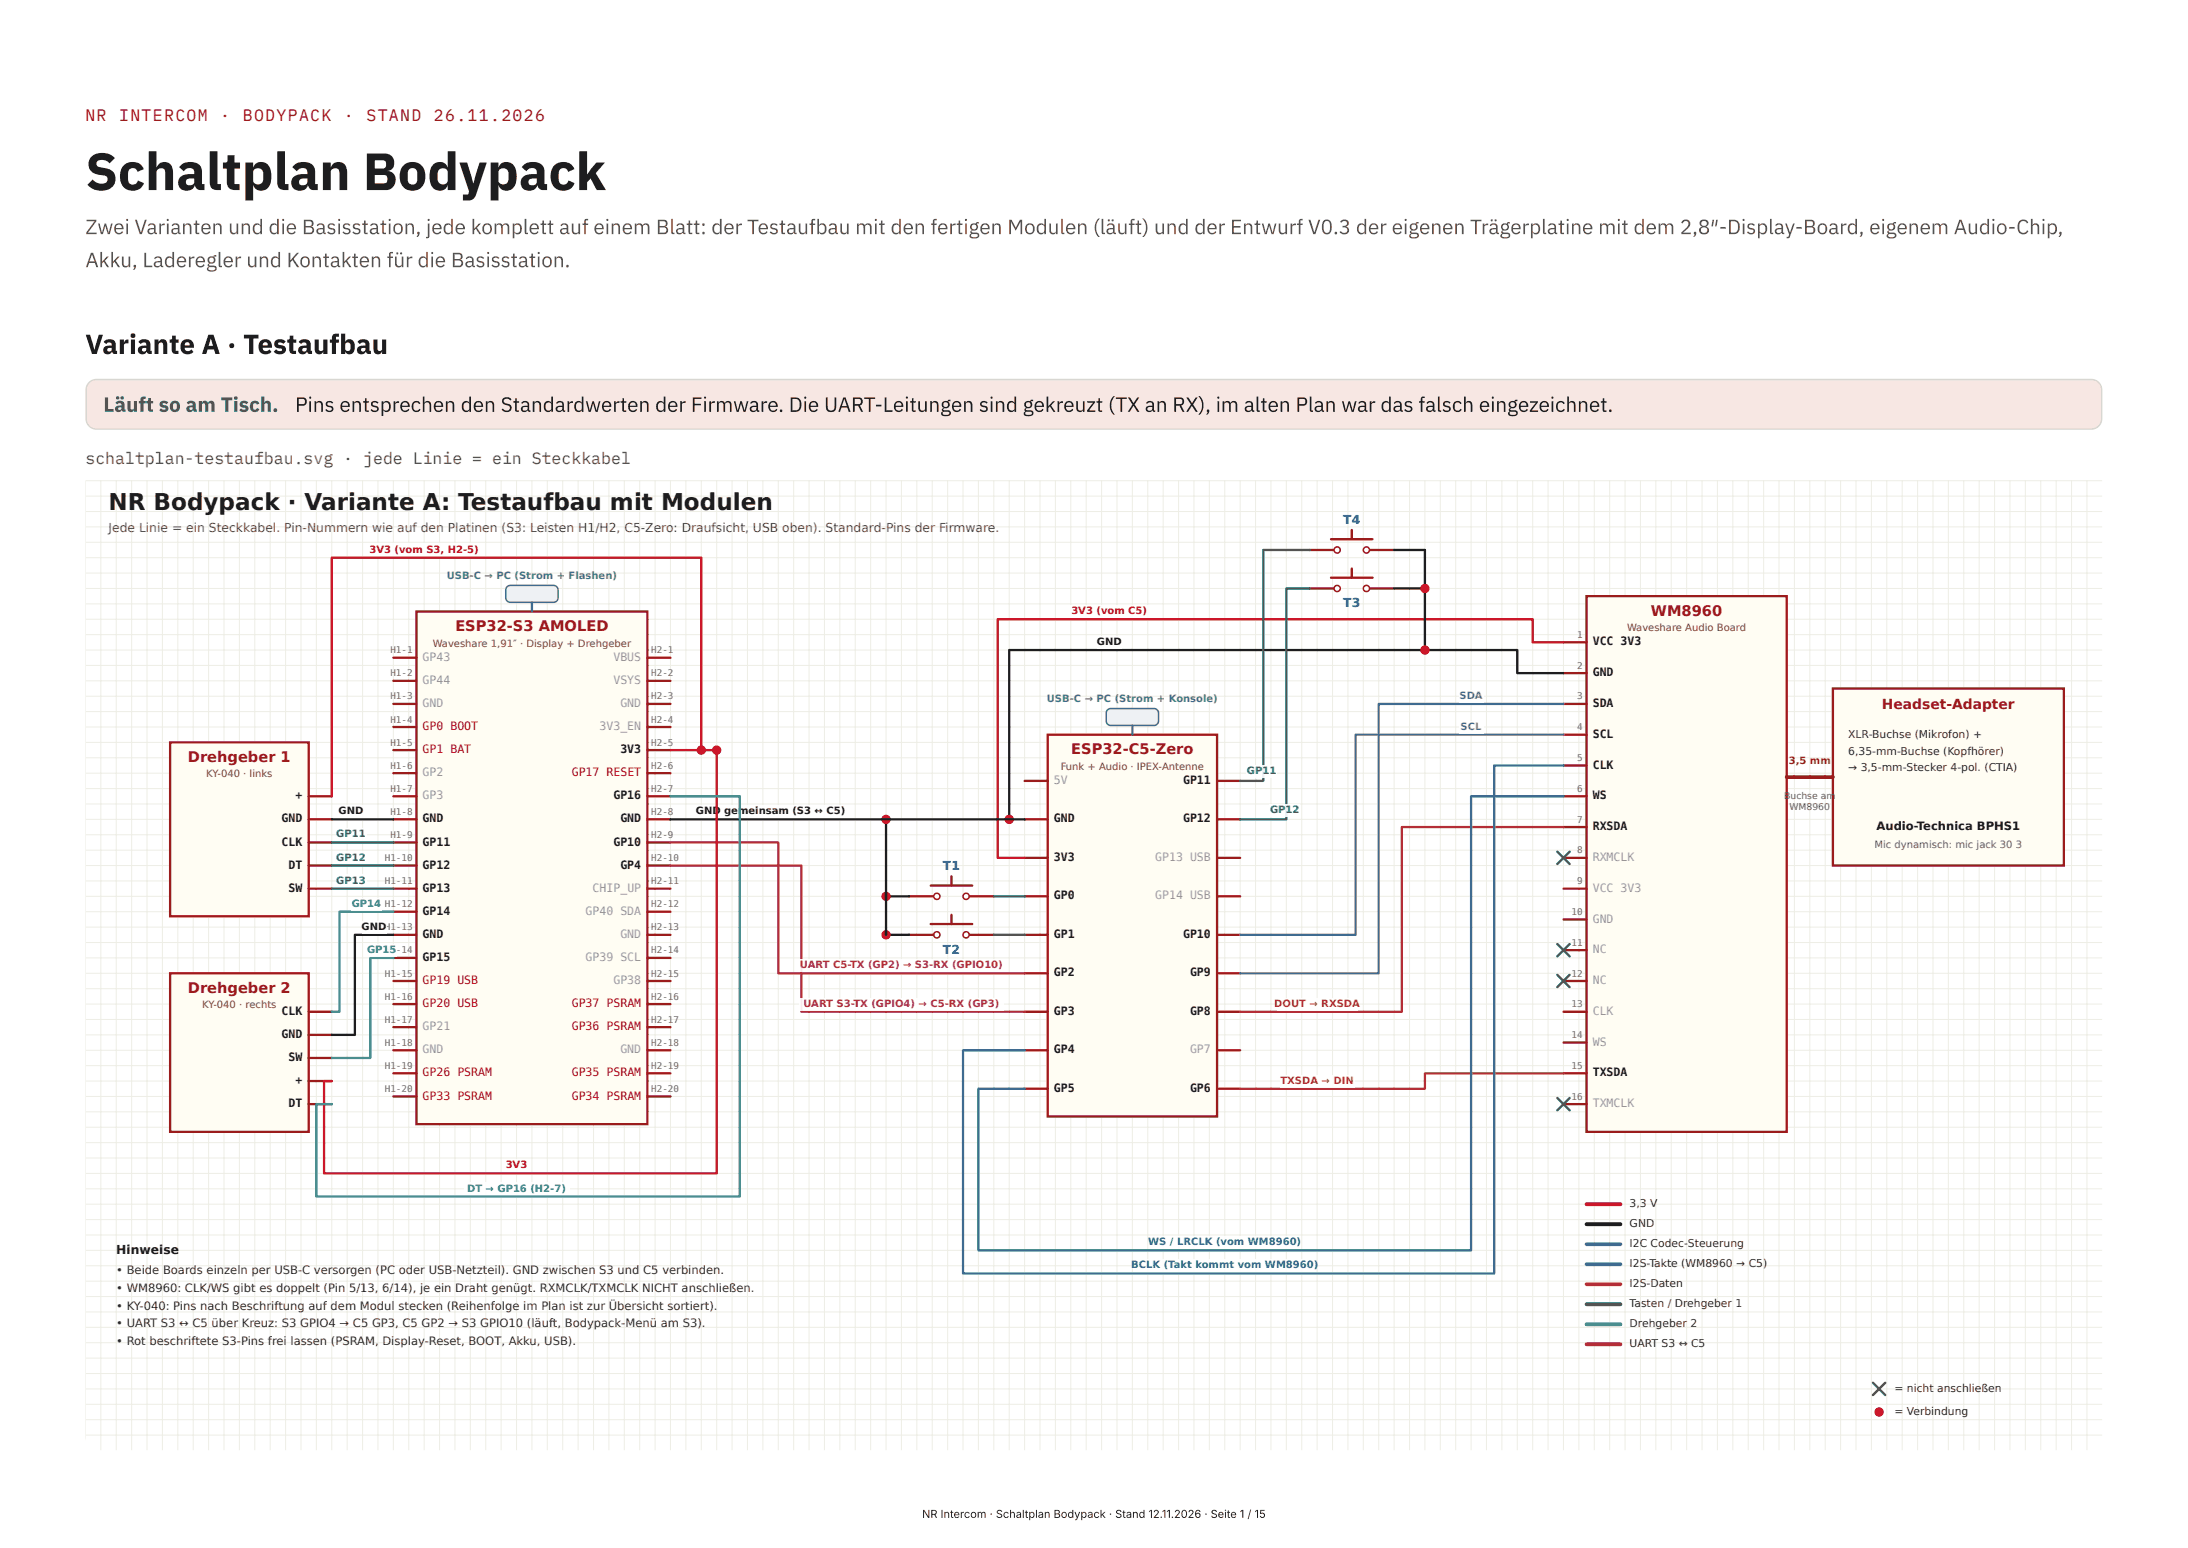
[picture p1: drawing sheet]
<svg xmlns="http://www.w3.org/2000/svg" width="420mm" height="297mm" viewBox="0 0 420 297" stroke-linecap="round" stroke-linejoin="round" font-family="sans-serif">
<path d="M17.1 73.5a1.98 1.98 0 0 1 1.4-.6h383.1a1.98 1.98 0 0 1 2 2v5.5a1.98 1.98 0 0 1-2 2h-383.1a1.98 1.98 0 0 1-2-2v-5.5a1.98 1.98 0 0 1 .6-1.4z" fill="#f7e7e3"/>
<path d="M17.1 73.5a1.98 1.98 0 0 1 1.4-.6h383.1a1.98 1.98 0 0 1 2 2v5.5a1.98 1.98 0 0 1-2 2h-383.1a1.98 1.98 0 0 1-2-2v-5.5a1.98 1.98 0 0 1 .6-1.4z" fill="none" stroke="#d9d6cc" stroke-width=".26"/>
<g fill="#fff">
<path d="M17.2 86l.8-.6 1-.2h382.1a2.65 2.65 0 0 1 2.7 2.6v188.2a2.65 2.65 0 0 1-2.7 2.6h-382.1a2.65 2.65 0 0 1-2.6-2.6v-188.2l.2-1z"/>
<path d="M16.4 92.3h387.4v186.3h-387.4z"/>
</g>
<g fill="none" stroke="#eeeee6" stroke-width=".19">
<path d="M16.4 95.3h387.4M16.4 98.3h387.4M19.4 92.3v186.3M22.3 92.3v186.3M25.3 92.3v186.3M28.2 92.3v186.3M31.2 92.3v186.3M34.1 92.3v186.3M37.1 92.3v186.3M40.1 92.3v186.3M43 92.3v186.3M46 92.3v186.3"/>
<path d="M48.9 92.3v186.3M51.9 92.3v186.3M54.8 92.3v186.3M57.8 92.3v186.3M60.8 92.3v186.3M63.7 92.3v186.3M66.7 92.3v186.3M69.6 92.3v186.3M72.6 92.3v186.3M75.5 92.3v186.3M78.5 92.3v186.3M81.5 92.3v186.3"/>
<path d="M84.4 92.3v186.3M87.4 92.3v186.3M90.3 92.3v186.3M93.3 92.3v186.3M96.2 92.3v186.3M99.2 92.3v186.3M102.2 92.3v186.3M105.1 92.3v186.3M108.1 92.3v186.3M111 92.3v186.3M114 92.3v186.3M116.9 92.3v186.3"/>
<path d="M119.9 92.3v186.3M122.9 92.3v186.3M125.8 92.3v186.3M128.8 92.3v186.3M131.7 92.3v186.3M134.7 92.3v186.3M137.6 92.3v186.3M140.6 92.3v186.3M143.6 92.3v186.3M146.5 92.3v186.3M149.5 92.3v186.3M152.4 92.3v186.3"/>
<path d="M155.4 92.3v186.3M158.3 92.3v186.3M161.3 92.3v186.3M164.2 92.3v186.3M167.2 92.3v186.3M170.2 92.3v186.3M173.1 92.3v186.3M176.1 92.3v186.3M179 92.3v186.3M182 92.3v186.3M184.9 92.3v186.3M187.9 92.3v186.3"/>
<path d="M190.9 92.3v186.3M193.8 92.3v186.3M196.8 92.3v186.3M199.7 92.3v186.3M202.7 92.3v186.3M205.6 92.3v186.3M208.6 92.3v186.3M211.6 92.3v186.3M214.5 92.3v186.3M217.5 92.3v186.3M220.4 92.3v186.3M223.4 92.3v186.3"/>
<path d="M226.3 92.3v186.3M229.3 92.3v186.3M232.3 92.3v186.3M235.2 92.3v186.3M238.2 92.3v186.3M241.1 92.3v186.3M244.1 92.3v186.3M247 92.3v186.3M250 92.3v186.3M253 92.3v186.3M255.9 92.3v186.3M258.9 92.3v186.3"/>
<path d="M261.8 92.3v186.3M264.8 92.3v186.3M267.7 92.3v186.3M270.7 92.3v186.3M273.7 92.3v186.3M276.6 92.3v186.3M279.6 92.3v186.3M282.5 92.3v186.3M285.5 92.3v186.3M288.4 92.3v186.3M291.4 92.3v186.3M294.3 92.3v186.3"/>
<path d="M297.3 92.3v186.3M300.3 92.3v186.3M303.2 92.3v186.3M306.2 92.3v186.3M309.1 92.3v186.3M312.1 92.3v186.3M315 92.3v186.3M318 92.3v186.3M321 92.3v186.3M323.9 92.3v186.3M326.9 92.3v186.3M329.8 92.3v186.3"/>
<path d="M332.8 92.3v186.3M335.7 92.3v186.3M338.7 92.3v186.3M341.7 92.3v186.3M344.6 92.3v186.3M347.6 92.3v186.3M350.5 92.3v186.3M353.5 92.3v186.3M356.4 92.3v186.3M359.4 92.3v186.3M362.4 92.3v186.3M365.3 92.3v186.3"/>
<path d="M368.3 92.3v186.3M371.2 92.3v186.3M374.2 92.3v186.3M377.1 92.3v186.3M380.1 92.3v186.3M383.1 92.3v186.3M386 92.3v186.3M389 92.3v186.3M391.9 92.3v186.3M394.9 92.3v186.3M397.8 92.3v186.3M400.8 92.3v186.3"/>
<path d="M403.8 92.3h-387.4v186.3M16.4 101.2h387.4M16.4 104.2h387.4M16.4 107.1h387.4M16.4 110.1h387.4M16.4 113h387.4M16.4 116h387.4M16.4 119h387.4M16.4 121.9h387.4M16.4 124.9h387.4M16.4 127.8h387.4M16.4 130.8h387.4"/>
<path d="M16.4 133.7h387.4M16.4 136.7h387.4M16.4 139.6h387.4M16.4 142.6h387.4M16.4 145.6h387.4M16.4 148.5h387.4M16.4 151.5h387.4M16.4 154.4h387.4M16.4 157.4h387.4M16.4 160.3h387.4M16.4 163.3h387.4M16.4 166.3h387.4"/>
<path d="M16.4 169.2h387.4M16.4 172.2h387.4M16.4 175.1h387.4M16.4 178.1h387.4M16.4 181h387.4M16.4 184h387.4M16.4 187h387.4M16.4 189.9h387.4M16.4 192.9h387.4M16.4 195.8h387.4M16.4 198.8h387.4M16.4 201.7h387.4"/>
<path d="M16.4 204.7h387.4M16.4 207.7h387.4M16.4 210.6h387.4M16.4 213.6h387.4M16.4 216.5h387.4M16.4 219.5h387.4M16.4 222.4h387.4M16.4 225.4h387.4M16.4 228.4h387.4M16.4 231.3h387.4M16.4 234.3h387.4M16.4 237.2h387.4"/>
<path d="M16.4 240.2h387.4M16.4 243.1h387.4M16.4 246.1h387.4M16.4 249.1h387.4M16.4 252h387.4M16.4 255h387.4M16.4 257.9h387.4M16.4 260.9h387.4M16.4 263.8h387.4M16.4 266.8h387.4M16.4 269.7h387.4M16.4 272.7h387.4"/>
<path d="M16.4 275.7h387.4"/>
</g>
<path d="M80 117.5h44.3v98.4h-44.3z" fill="#fffdf3"/>
<g fill="none" stroke="#9b1c1c" stroke-width=".44">
<path d="M80 117.5h44.3v98.4h-44.3zM75.5 126.3h4.5M75.5 130.8h4.5M75.5 135.2h4.5M75.5 139.6h4.5M124.3 126.3h4.5M124.3 130.8h4.5M124.3 135.2h4.5M124.3 139.6h4.5M75.5 144.1h4.5M75.5 148.5h4.5M75.5 153h4.5"/>
<path d="M75.5 157.4h4.5M124.3 144.1h4.5M124.3 148.5h4.5M124.3 153h4.5M124.3 157.4h4.5M75.5 161.8h4.5M75.5 166.3h4.5M75.5 170.7h4.5M75.5 175.1h4.5M75.5 179.6h4.5M124.3 161.8h4.5M124.3 166.3h4.5"/>
<path d="M124.3 170.7h4.5M124.3 175.1h4.5M124.3 179.6h4.5M75.5 184h4.5M75.5 188.4h4.5M75.5 192.9h4.5M75.5 197.3h4.5M124.3 184h4.5M124.3 188.4h4.5M124.3 192.9h4.5M124.3 197.3h4.5M75.5 201.7h4.5"/>
<path d="M75.5 206.2h4.5M75.5 210.6h4.5M124.3 201.7h4.5M124.3 206.2h4.5M124.3 210.6h4.5"/>
</g>
<path d="M201.2 141.1h32.5v73.4h-32.5z" fill="#fffdf3"/>
<g fill="none" stroke="#9b1c1c" stroke-width=".44">
<path d="M196.8 150h4.4M196.8 157.4h4.4M201.2 141.1h32.5v73.4h-32.5zM233.7 150h4.5M233.7 157.4h4.5M196.8 164.8h4.4M196.8 172.2h4.4M196.8 179.6h4.4M233.7 164.8h4.5M233.7 172.2h4.5M233.7 179.6h4.5M196.8 187h4.4"/>
<path d="M196.8 194.3h4.4M233.7 187h4.5M233.7 194.3h4.5M196.8 201.7h4.4M196.8 209.1h4.4M233.7 201.7h4.5M233.7 209.1h4.5"/>
</g>
<path d="M304.7 114.5h38.4v102.9h-38.4z" fill="#fffdf3"/>
<g fill="none" stroke="#9b1c1c" stroke-width=".44">
<path d="M304.7 114.5h38.4v102.9h-38.4zM300.3 123.4h4.4M300.3 129.3h4.4M300.3 135.2h4.4M300.3 141.1h4.4M300.3 147h4.4M300.3 153h4.4M300.3 158.9h4.4M300.3 164.8h4.4M300.3 170.7h4.4M300.3 176.6h4.4M300.3 182.5h4.4"/>
<path d="M300.3 188.4h4.4M300.3 194.3h4.4M300.3 200.3h4.4M300.3 206.2h4.4M300.3 212.1h4.4"/>
</g>
<path d="M299.1 163.6l2.3 2.4M301.4 163.6l-2.3 2.4M299.1 181.3l2.3 2.4M299.1 187.3l2.3 2.3M301.4 181.3l-2.3 2.4M301.4 187.3l-2.3 2.3M299.1 210.9l2.3 2.4M301.4 210.9l-2.3 2.4" fill="none" stroke="#14a014" stroke-width=".44"/>
<path d="M97.4 112.7l.6-.3h8.3a.89 .89 0 0 1 .9 .9v1.5a.89 .89 0 0 1-.9 .9h-8.3a.89 .89 0 0 1-.9-.9v-1.6z" fill="#eef1f4"/>
<path d="M97.4 112.7l.6-.3h8.3a.89 .89 0 0 1 .9 .9v1.5a.89 .89 0 0 1-.9 .9h-8.3a.89 .89 0 0 1-.9-.9v-1.6z" fill="none" stroke="#5b6b7a" stroke-width=".3"/>
<path d="M102.2 115.7v1.8" fill="none" stroke="#5b6b7a" stroke-width=".44"/>
<path d="M212.7 136.4l.6-.3h8.3a.89 .89 0 0 1 .9 .9v1.5a.89 .89 0 0 1-.9 .9h-8.3a.89 .89 0 0 1-.9-.9l.1-1.7z" fill="#eef1f4"/>
<path d="M212.7 136.4l.6-.3h8.3a.89 .89 0 0 1 .9 .9v1.5a.89 .89 0 0 1-.9 .9h-8.3a.89 .89 0 0 1-.9-.9l.1-1.7z" fill="none" stroke="#5b6b7a" stroke-width=".3"/>
<path d="M217.5 139.4v1.7" fill="none" stroke="#5b6b7a" stroke-width=".44"/>
<path d="M300.3 123.4h-6v-4.4h-102.7v45.8h5.2" fill="none" stroke="#d11a1a" stroke-width=".44"/>
<path d="M205.3 116.3h15.5v2.4h-15.5z" fill="#fff"/>
<path d="M300.3 129.3h-8.9v-4.4h-97.6v32.5" fill="none" stroke="#1d1d1f" stroke-width=".44"/>
<path d="M210.7 122.2h4.7v2.4h-4.7z" fill="#fff"/>
<path d="M300.3 141.1h-40v38.5h-22.1" fill="none" stroke="#7a3fc8" stroke-width=".44"/>
<path d="M280.1 138.5h4.8v2.3h-4.8z" fill="#fff"/>
<path d="M300.3 135.2h-35.5v51.8h-26.6" fill="none" stroke="#7a3fc8" stroke-width=".44"/>
<path d="M280.1 132.5h4.8v2.4h-4.8z" fill="#fff"/>
<path d="M300.3 158.9h-31.1v35.4h-31" fill="none" stroke="#e07400" stroke-width=".44"/>
<path d="M245.2 191.7h15.5v2.4h-15.5z" fill="#fff"/>
<path d="M300.3 206.2h-26.6v2.9h-35.5" fill="none" stroke="#e07400" stroke-width=".44"/>
<path d="M245.8 206.5h14.3v2.4h-14.3z" fill="#fff"/>
<path d="M300.3 147h-13.3v97.6h-102.1v-42.9h11.9" fill="none" stroke="#0a6fd6" stroke-width=".44"/>
<path d="M217.9 241.9h34.6v2.4h-34.6z" fill="#fff"/>
<path d="M300.3 153h-17.8v87.2h-94.6v-31.1h8.9" fill="none" stroke="#0a6fd6" stroke-width=".44"/>
<path d="M220.9 237.5h28.6v2.4h-28.6z" fill="#fff"/>
<path d="M174.6 172.2h4.7M186.1 172.2h4.8" fill="none" stroke="#9b1c1c" stroke-width=".44"/>
<circle cx="179.9" cy="172.2" r=".59" fill="#fff"/>
<circle cx="179.9" cy="172.2" r=".59" fill="none" stroke="#9b1c1c" stroke-width=".3"/>
<circle cx="185.5" cy="172.2" r=".59" fill="#fff"/>
<circle cx="185.5" cy="172.2" r=".59" fill="none" stroke="#9b1c1c" stroke-width=".3"/>
<path d="M178.7 170.1h8M182.7 168.3v1.8" fill="none" stroke="#9b1c1c" stroke-width=".44"/>
<path d="M190.9 172.2h5.9" fill="none" stroke="#0f8a46" stroke-width=".44"/>
<path d="M170.2 172.2h4.4" fill="none" stroke="#1d1d1f" stroke-width=".44"/>
<circle cx="170.2" cy="172.2" r=".89" fill="#c00"/>
<path d="M174.6 179.6h4.7M186.1 179.6h4.8" fill="none" stroke="#9b1c1c" stroke-width=".44"/>
<circle cx="179.9" cy="179.6" r=".59" fill="#fff"/>
<circle cx="179.9" cy="179.6" r=".59" fill="none" stroke="#9b1c1c" stroke-width=".3"/>
<circle cx="185.5" cy="179.6" r=".59" fill="#fff"/>
<circle cx="185.5" cy="179.6" r=".59" fill="none" stroke="#9b1c1c" stroke-width=".3"/>
<path d="M178.7 177.5h8M182.7 175.7v1.8" fill="none" stroke="#9b1c1c" stroke-width=".44"/>
<path d="M190.9 179.6h5.9" fill="none" stroke="#0f8a46" stroke-width=".44"/>
<path d="M170.2 179.6h4.4" fill="none" stroke="#1d1d1f" stroke-width=".44"/>
<circle cx="170.2" cy="179.6" r=".89" fill="#c00"/>
<path d="M170.2 157.4v22.2" fill="none" stroke="#1d1d1f" stroke-width=".44"/>
<circle cx="170.2" cy="157.4" r=".89" fill="#c00"/>
<path d="M251.5 105.6h4.7M263 105.6h4.7" fill="none" stroke="#9b1c1c" stroke-width=".44"/>
<circle cx="256.8" cy="105.6" r=".59" fill="#fff"/>
<circle cx="256.8" cy="105.6" r=".59" fill="none" stroke="#9b1c1c" stroke-width=".3"/>
<circle cx="262.4" cy="105.6" r=".59" fill="#fff"/>
<circle cx="262.4" cy="105.6" r=".59" fill="none" stroke="#9b1c1c" stroke-width=".3"/>
<path d="M255.6 103.6h8M259.6 101.8v1.8" fill="none" stroke="#9b1c1c" stroke-width=".44"/>
<path d="M251.5 105.6h-8.9v44.4h-4.4" fill="none" stroke="#0f8a46" stroke-width=".44"/>
<path d="M239.3 147h6v2.4h-6z" fill="#fff"/>
<path d="M267.7 105.6h6" fill="none" stroke="#1d1d1f" stroke-width=".44"/>
<path d="M251.5 113h4.7M263 113h4.7" fill="none" stroke="#9b1c1c" stroke-width=".44"/>
<circle cx="256.8" cy="113" r=".59" fill="#fff"/>
<circle cx="256.8" cy="113" r=".59" fill="none" stroke="#9b1c1c" stroke-width=".3"/>
<circle cx="262.4" cy="113" r=".59" fill="#fff"/>
<circle cx="262.4" cy="113" r=".59" fill="none" stroke="#9b1c1c" stroke-width=".3"/>
<path d="M255.6 111h8M259.6 109.2v1.8" fill="none" stroke="#9b1c1c" stroke-width=".44"/>
<path d="M251.5 113h-4.5v44.4h-8.8" fill="none" stroke="#0f8a46" stroke-width=".44"/>
<path d="M243.8 154.4h5.9v2.4h-5.9z" fill="#fff"/>
<path d="M267.7 113h6M273.7 105.6v19.3" fill="none" stroke="#1d1d1f" stroke-width=".44"/>
<g fill="#c00">
<circle cx="273.7" cy="113" r=".89"/>
<circle cx="273.7" cy="124.9" r=".89"/>
<circle cx="193.8" cy="157.4" r=".89"/>
</g>
<path d="M128.8 157.4h68" fill="none" stroke="#1d1d1f" stroke-width=".44"/>
<path d="M133.7 154.7h28.6v2.4h-28.6z" fill="#fff"/>
<path d="M128.8 166.3h25.1v28h42.9" fill="none" stroke="#c2185b" stroke-width=".44"/>
<path d="M153.5 191.7h39.3v2.4h-39.3z" fill="#fff"/>
<path d="M128.8 161.8h20.7v25.2h47.3" fill="none" stroke="#c2185b" stroke-width=".44"/>
<path d="M152.9 184.3h40.5v2.4h-40.5z" fill="#fff"/>
<path d="M32.7 142.6h26.6v33.4h-26.6z" fill="#fffdf3"/>
<path d="M32.7 142.6h26.6v33.4h-26.6zM59.3 153h4.4M59.3 157.4h4.4M59.3 161.8h4.4M59.3 166.3h4.4M59.3 170.7h4.4" fill="none" stroke="#9b1c1c" stroke-width=".44"/>
<path d="M63.7 157.4h11.8" fill="none" stroke="#1d1d1f" stroke-width=".44"/>
<path d="M65 154.7h4.8v2.4h-4.8z" fill="#fff"/>
<path d="M63.7 161.8h11.8" fill="none" stroke="#0f8a46" stroke-width=".44"/>
<path d="M64.4 159.1h6v2.4h-6z" fill="#fff"/>
<path d="M63.7 166.3h11.8" fill="none" stroke="#0f8a46" stroke-width=".44"/>
<path d="M64.4 163.6h6v2.4h-6z" fill="#fff"/>
<path d="M63.7 170.7h11.8" fill="none" stroke="#0f8a46" stroke-width=".44"/>
<path d="M64.4 168h6v2.4h-6z" fill="#fff"/>
<path d="M128.8 144.1h5.9v-37h-71v45.9" fill="none" stroke="#d11a1a" stroke-width=".44"/>
<path d="M70.1 104.4h22.7v2.4h-22.7z" fill="#fff"/>
<path d="M32.7 187h26.6v30.4h-26.6z" fill="#fffdf3"/>
<path d="M32.7 187h26.6v30.4h-26.6zM59.3 194.3h4.4M59.3 198.8h4.4M59.3 203.2h4.4M59.3 207.7h4.4M59.3 212.1h4.4" fill="none" stroke="#9b1c1c" stroke-width=".44"/>
<path d="M75.5 175.1h-10.3v19.2h-1.5" fill="none" stroke="#0b9aa6" stroke-width=".44"/>
<path d="M67.4 172.5h5.9v2.3h-5.9z" fill="#fff"/>
<path d="M75.5 179.6h-7.3v19.2h-4.5" fill="none" stroke="#1d1d1f" stroke-width=".44"/>
<path d="M69.5 176.9h4.7v2.4h-4.7z" fill="#fff"/>
<path d="M75.5 184h-4.4v19.2h-7.4" fill="none" stroke="#0b9aa6" stroke-width=".44"/>
<path d="M70.4 181.3h5.9v2.4h-5.9z" fill="#fff"/>
<path d="M134.7 144.1h2.9v81.3h-75.4v-17.7h1.5" fill="none" stroke="#d11a1a" stroke-width=".44"/>
<path d="M96.8 222.7h4.8v2.4h-4.8z" fill="#fff"/>
<g fill="#c00">
<circle cx="134.7" cy="144.1" r=".89"/>
<circle cx="137.6" cy="144.1" r=".89"/>
</g>
<path d="M128.8 153h13.3v76.8h-81.3v-17.7h2.9" fill="none" stroke="#0b9aa6" stroke-width=".44"/>
<path d="M89.1 227.2h20.2v2.4h-20.2z" fill="#fff"/>
<path d="M352 132.3h44.4v34h-44.4z" fill="#fffdf3"/>
<path d="M352 132.3h44.4v34h-44.4z" fill="none" stroke="#9b1c1c" stroke-width=".44"/>
<path d="M343.1 149.3h8.9" fill="none" stroke="#8a5a00" stroke-width=".74"/>
<path d="M304.7 231.3h6.5" fill="none" stroke="#d11a1a" stroke-width=".74"/>
<path d="M304.7 235.2h6.5" fill="none" stroke="#1d1d1f" stroke-width=".74"/>
<path d="M304.7 239h6.5" fill="none" stroke="#7a3fc8" stroke-width=".74"/>
<path d="M304.7 242.8h6.5" fill="none" stroke="#0a6fd6" stroke-width=".74"/>
<path d="M304.7 246.7h6.5" fill="none" stroke="#e07400" stroke-width=".74"/>
<path d="M304.7 250.5h6.5" fill="none" stroke="#0f8a46" stroke-width=".74"/>
<path d="M304.7 254.4h6.5" fill="none" stroke="#0b9aa6" stroke-width=".74"/>
<path d="M304.7 258.2h6.5" fill="none" stroke="#c2185b" stroke-width=".74"/>
<path d="M359.7 265.6l2.4 2.4M362.1 265.6l-2.4 2.4" fill="none" stroke="#14a014" stroke-width=".44"/>
<circle cx="360.9" cy="271.2" r=".89" fill="#c00"/>
<text font-size="10.1" fill="#1d1d1f" x="16.4" y="36.5">Schaltplan Bodypack</text>
<text font-size="5.3" fill="#1d1d1f" x="16.4" y="68">Variante A · Testaufbau</text>
<g font-size="4.4" fill="#1d1d1f">
<text x="20.8" y="98">NR</text>
<text x="29.5" y="98">Bodypack</text>
<text x="55.3" y="98">·</text>
<text x="58.5" y="98">V</text>
<text x="61.7" y="98">a</text>
<text x="64.7" y="98">r</text>
<text x="66.9" y="98">iant</text>
<text x="76.6" y="98">e</text>
<text x="81.2" y="98">A</text>
<text x="84.7" y="98">:</text>
<text x="88" y="98">T</text>
<text x="90.5" y="98">e</text>
<text x="93.5" y="98">stauf</text>
<text x="106.3" y="98">bau</text>
<text x="117.1" y="98">mi</text>
<text x="123.3" y="98">t</text>
<text x="126.9" y="98">Modu</text>
<text x="140.7" y="98">len</text>
</g>
<g font-size="4" fill="#5c5a55">
<text x="16.4" y="45">Zwei Varianten und die Basisstation, jede komplett auf einem Blatt: der Testaufbau mit den fertigen Modulen (läuft) und der Entwurf V0.3 der eigenen Trägerplatine mit dem 2,8″-Display-Board, eigenem Audio-Chip,</text>
<text x="16.4" y="51.3">Akku, Laderegler und Kontakten für die Basisstation.</text>
</g>
<text font-size="4" fill="#1f7a45" x="19.8" y="79.1">Läuft so am Tisch.</text>
<text font-size="4" fill="#1d1d1f" x="56.7" y="79.1">Pins entsprechen den Standardwerten der Firmware. Die UART-Leitungen sind gekreuzt (TX an RX), im alten Plan war das falsch eingezeichnet.</text>
<g font-size="3.2" fill="#9b1c1c">
<text x="16.4" y="23.3">NR</text>
<text x="22.9" y="23.3">INTERCOM</text>
<text x="42.3" y="23.3">·</text>
<text x="46.6" y="23.3">BODYPACK</text>
<text x="66.1" y="23.3">·</text>
<text x="70.4" y="23.3">STAND</text>
<text x="83.3" y="23.3">26.11.2026</text>
</g>
<text font-size="3.2" fill="#5c5a55" x="16.4" y="89.2">schaltplan-testaufbau.svg · jede Linie = ein Steckkabel</text>
<g font-size="2.8" fill="#9b1c1c">
<text x="317.1" y="118.2">WM8960</text>
<text x="87.4" y="121.2">ESP</text>
<text x="93.4" y="121.2">32-S3</text>
<text x="103.5" y="121.2">A</text>
<text x="105.6" y="121.2">M</text>
<text x="108.4" y="121.2">OLE</text>
<text x="114.5" y="121.2">D</text>
<text x="36.1" y="146.3">Dreh</text>
<text x="43.7" y="146.3">geb</text>
<text x="49.6" y="146.3">er 1</text>
<text x="205.7" y="144.8">ESP</text>
<text x="211.7" y="144.8">32-C5</text>
<text x="220.8" y="144.8">-Z</text>
<text x="224" y="144.8">ero</text>
<text x="36.1" y="190.7">Dreh</text>
<text x="43.7" y="190.7">geb</text>
<text x="49.6" y="190.7">er 2</text>
</g>
<g font-size="2.7" fill="#9b1c1c">
<text x="361.4" y="136.2">He</text>
<text x="365.4" y="136.2">adset-</text>
<text x="374.9" y="136.2">Ada</text>
<text x="380.7" y="136.2">pt</text>
<text x="383.8" y="136.2">er</text>
</g>
<g font-size="2.4" fill="#1f2f9f">
<text x="258" y="100.7">T4</text>
<text x="258" y="116.6">T3</text>
<text x="181.1" y="167.2">T1</text>
<text x="181.1" y="183.2">T2</text>
</g>
<g font-size="2.4" fill="#555">
<text x="20.8" y="102.1">Je</text>
<text x="23" y="102.1">de</text>
<text x="26.7" y="102.1">Li</text>
<text x="28.7" y="102.1">nie = e</text>
<text x="37.2" y="102.1">in</text>
<text x="40.1" y="102.1">Steck</text>
<text x="46.7" y="102.1">ka</text>
<text x="49.5" y="102.1">be</text>
<text x="52.4" y="102.1">l. Pin</text>
<text x="58.1" y="102.1">-Numm</text>
<text x="66.8" y="102.1">ern wie</text>
<text x="76.3" y="102.1">auf den P</text>
<text x="87.4" y="102.1">lat</text>
<text x="90.5" y="102.1">inen</text>
<text x="96.3" y="102.1">(S3: Lei</text>
<text x="105.2" y="102.1">sten</text>
<text x="111.1" y="102.1">H1</text>
<text x="114.3" y="102.1">/H2,</text>
<text x="119.9" y="102.1">C5</text>
<text x="123.1" y="102.1">-Zero</text>
<text x="129.4" y="102.1">: Dra</text>
<text x="135.2" y="102.1">ufsic</text>
<text x="140.7" y="102.1">ht,</text>
<text x="144.6" y="102.1">USB</text>
<text x="150.2" y="102.1">oben).</text>
<text x="158.5" y="102.1">Standar</text>
<text x="167.8" y="102.1">d-Pin</text>
<text x="173.7" y="102.1">s der</text>
<text x="180.3" y="102.1">Fi</text>
<text x="182.2" y="102.1">rm</text>
<text x="185.4" y="102.1">ware</text>
<text x="191.2" y="102.1">.</text>
</g>
<g font-size="2.4" fill="#1d1d1f">
<text x="22.3" y="240.8">Hinwei</text>
<text x="31.4" y="240.8">se</text>
</g>
<g font-size="2.2" fill="#1d1d1f">
<text x="305.9" y="124">VCC 3</text>
<text x="312.5" y="124">V3</text>
<text x="305.9" y="129.9">GND</text>
<text x="305.9" y="135.8">SDA</text>
<text x="305.9" y="141.7">SCL</text>
<text x="119.1" y="144.7">3</text>
<text x="120.5" y="144.7">V3</text>
<text x="305.9" y="147.6">CLK</text>
<text x="56.8" y="153.6">+</text>
<text x="117.8" y="153.6">GP</text>
<text x="120.5" y="153.6">16</text>
<text x="227.2" y="150.6">GP</text>
<text x="229.9" y="150.6">11</text>
<text x="305.9" y="153.6">WS</text>
<text x="54.1" y="158">G</text>
<text x="55.4" y="158">ND</text>
<text x="81.2" y="158">GND</text>
<text x="119.1" y="158">G</text>
<text x="120.5" y="158">ND</text>
<text x="202.4" y="158">GND</text>
<text x="227.2" y="158">GP</text>
<text x="229.9" y="158">12</text>
<text x="305.9" y="159.5">RXSDA</text>
<text x="360.4" y="159.5">Audio-Technic</text>
<text x="377.4" y="159.5">a BPHS</text>
<text x="386.4" y="159.5">1</text>
<text x="54.1" y="162.4">C</text>
<text x="55.4" y="162.4">LK</text>
<text x="55.4" y="166.9">DT</text>
<text x="81.2" y="162.4">GP11</text>
<text x="81.2" y="166.9">GP12</text>
<text x="117.8" y="162.4">GP</text>
<text x="119.1" y="166.9">G</text>
<text x="120.5" y="166.9">P4</text>
<text x="120.5" y="162.4">10</text>
<text x="202.4" y="165.4">3V3</text>
<text x="55.4" y="171.3">SW</text>
<text x="81.2" y="171.3">GP13</text>
<text x="202.4" y="172.8">GP0</text>
<text x="81.2" y="175.7">GP14</text>
<text x="81.2" y="180.2">GND</text>
<text x="81.2" y="184.6">GP15</text>
<text x="202.4" y="180.2">GP1</text>
<text x="227.2" y="180.2">GP</text>
<text x="229.9" y="180.2">10</text>
<text x="202.4" y="187.6">GP2</text>
<text x="228.5" y="187.6">G</text>
<text x="229.9" y="187.6">P9</text>
<text x="54.1" y="195">C</text>
<text x="55.4" y="195">LK</text>
<text x="202.4" y="195">GP3</text>
<text x="228.5" y="195">G</text>
<text x="229.9" y="195">P8</text>
<text x="54.1" y="199.4">G</text>
<text x="55.4" y="199.4">ND</text>
<text x="55.4" y="203.8">SW</text>
<text x="202.4" y="202.3">GP4</text>
<text x="56.8" y="208.3">+</text>
<text x="202.4" y="209.7">GP5</text>
<text x="228.5" y="209.7">G</text>
<text x="229.9" y="209.7">P6</text>
<text x="305.9" y="206.8">TXSDA</text>
<text x="55.4" y="212.7">DT</text>
</g>
<g font-size="2.2" fill="#9a9a9a">
<text x="81.2" y="126.9">GP43</text>
<text x="81.2" y="131.4">GP44</text>
<text x="117.8" y="126.9">VB</text>
<text x="117.8" y="131.4">VS</text>
<text x="120.5" y="126.9">US</text>
<text x="120.5" y="131.4">YS</text>
<text x="81.2" y="135.8">GND</text>
<text x="119.1" y="135.8">G</text>
<text x="120.5" y="135.8">ND</text>
<text x="115.1" y="140.2">3V3_</text>
<text x="120.5" y="140.2">EN</text>
<text x="81.2" y="149.1">GP2</text>
<text x="81.2" y="153.6">GP3</text>
<text x="202.4" y="150.6">5V</text>
<text x="221.9" y="165.4">GP13 U</text>
<text x="229.9" y="165.4">SB</text>
<text x="305.9" y="165.4">RXMCL</text>
<text x="312.5" y="165.4">K</text>
<text x="113.8" y="171.3">CHIP_</text>
<text x="120.5" y="171.3">UP</text>
<text x="221.9" y="172.8">GP14 U</text>
<text x="229.9" y="172.8">SB</text>
<text x="305.9" y="171.3">VCC 3</text>
<text x="312.5" y="171.3">V3</text>
<text x="112.5" y="175.7">GP40 S</text>
<text x="120.5" y="175.7">DA</text>
<text x="305.9" y="177.2">GND</text>
<text x="112.5" y="184.6">GP39 S</text>
<text x="119.1" y="180.2">G</text>
<text x="120.5" y="180.2">ND</text>
<text x="120.5" y="184.6">CL</text>
<text x="305.9" y="183.1">NC</text>
<text x="117.8" y="189">GP</text>
<text x="120.5" y="189">38</text>
<text x="305.9" y="189">NC</text>
<text x="81.2" y="197.9">GP21</text>
<text x="305.9" y="195">CLK</text>
<text x="81.2" y="202.3">GND</text>
<text x="119.1" y="202.3">G</text>
<text x="120.5" y="202.3">ND</text>
<text x="228.5" y="202.3">G</text>
<text x="229.9" y="202.3">P7</text>
<text x="305.9" y="200.9">WS</text>
<text x="305.9" y="212.7">TXMCL</text>
<text x="312.5" y="212.7">K</text>
</g>
<g font-size="2.2" fill="#c81414">
<text x="81.2" y="140.2">GP0 B</text>
<text x="87.8" y="140.2">OO</text>
<text x="90.5" y="140.2">T</text>
<text x="81.2" y="144.7">GP1 B</text>
<text x="87.8" y="144.7">AT</text>
<text x="109.8" y="149.1">G</text>
<text x="111.1" y="149.1">P17 RES</text>
<text x="120.5" y="149.1">ET</text>
<text x="81.2" y="189">GP19</text>
<text x="87.8" y="189">US</text>
<text x="90.5" y="189">B</text>
<text x="81.2" y="193.5">GP20</text>
<text x="87.8" y="193.5">US</text>
<text x="90.5" y="193.5">B</text>
<text x="109.8" y="193.5">G</text>
<text x="109.8" y="197.9">G</text>
<text x="111.1" y="193.5">P37 PSR</text>
<text x="111.1" y="197.9">P36 PSR</text>
<text x="120.5" y="193.5">AM</text>
<text x="120.5" y="197.9">AM</text>
<text x="81.2" y="206.8">GP26</text>
<text x="87.8" y="206.8">PS</text>
<text x="90.5" y="206.8">RAM</text>
<text x="109.8" y="206.8">G</text>
<text x="111.1" y="206.8">P35 PSR</text>
<text x="120.5" y="206.8">AM</text>
<text x="81.2" y="211.2">GP33</text>
<text x="87.8" y="211.2">PS</text>
<text x="90.5" y="211.2">RAM</text>
<text x="109.8" y="211.2">G</text>
<text x="111.1" y="211.2">P34 PSR</text>
<text x="120.5" y="211.2">AM</text>
</g>
<g font-size="2.2" fill="#333">
<text x="22.3" y="244.8">• B</text>
<text x="25.9" y="244.8">eide</text>
<text x="31.3" y="244.8">Bo</text>
<text x="34.2" y="244.8">ards ein</text>
<text x="43.1" y="244.8">zel</text>
<text x="46.2" y="244.8">n per</text>
<text x="52.7" y="244.8">USB-</text>
<text x="58" y="244.8">C ver</text>
<text x="63.9" y="244.8">sor</text>
<text x="67.3" y="244.8">ge</text>
<text x="70" y="244.8">n (</text>
<text x="73" y="244.8">PC</text>
<text x="76.6" y="244.8">oder</text>
<text x="82.3" y="244.8">USB-</text>
<text x="87.7" y="244.8">Ne</text>
<text x="90.7" y="244.8">tzt</text>
<text x="93.6" y="244.8">eil). GND z</text>
<text x="105.4" y="244.8">wisch</text>
<text x="111.6" y="244.8">en</text>
<text x="115.1" y="244.8">S3 u</text>
<text x="120" y="244.8">nd</text>
<text x="123.5" y="244.8">C5 verb</text>
<text x="132.2" y="244.8">inden.</text>
<text x="22.3" y="248.2">• WM</text>
<text x="22.3" y="251.6">• K</text>
<text x="25.7" y="251.6">Y-040</text>
<text x="28.4" y="248.2">89</text>
<text x="31.3" y="248.2">60: CLK/</text>
<text x="31.8" y="251.6">: P</text>
<text x="34.6" y="251.6">ins</text>
<text x="38.4" y="251.6">nach B</text>
<text x="40.5" y="248.2">WS g</text>
<text x="46.1" y="251.6">eschr</text>
<text x="46.2" y="248.2">ibt</text>
<text x="49.8" y="248.2">es</text>
<text x="52.1" y="251.6">iftung auf dem Modul</text>
<text x="53" y="248.2">doppelt (P</text>
<text x="64.3" y="248.2">in</text>
<text x="67" y="248.2">5/13,</text>
<text x="73.4" y="248.2">6/</text>
<text x="75.6" y="248.2">14), je e</text>
<text x="76.5" y="251.6">st</text>
<text x="78.5" y="251.6">ecken (Reihenfo</text>
<text x="84.7" y="248.2">in</text>
<text x="87.4" y="248.2">Draht</text>
<text x="94.4" y="248.2">genügt</text>
<text x="96.4" y="251.6">lge</text>
<text x="100.5" y="251.6">im P</text>
<text x="102.2" y="248.2">. R</text>
<text x="105.2" y="248.2">XM</text>
<text x="105.3" y="251.6">lan</text>
<text x="108.6" y="248.2">CL</text>
<text x="109.4" y="251.6">is</text>
<text x="111.2" y="251.6">t zur Üb</text>
<text x="111.4" y="248.2">K/TXMC</text>
<text x="119.9" y="248.2">LK</text>
<text x="119.9" y="251.6">ers</text>
<text x="123.3" y="248.2">NICH</text>
<text x="123.4" y="251.6">icht s</text>
<text x="128.9" y="248.2">T a</text>
<text x="129.3" y="251.6">ortiert).</text>
<text x="132.3" y="248.2">ns</text>
<text x="134.8" y="248.2">chl</text>
<text x="138.1" y="248.2">ießen</text>
<text x="144.2" y="248.2">.</text>
<text x="22.3" y="255">• UART S3</text>
<text x="34.4" y="255">↔ C5</text>
<text x="40.6" y="255">üb</text>
<text x="43.5" y="255">er</text>
<text x="46.4" y="255">Kreuz: S3 GPI</text>
<text x="61.4" y="255">O4 →</text>
<text x="67.8" y="255">C5 G</text>
<text x="73.2" y="255">P3</text>
<text x="75.9" y="255">, C</text>
<text x="78.9" y="255">5 GP2 →</text>
<text x="88.7" y="255">S3 G</text>
<text x="93.9" y="255">PIO10 (l</text>
<text x="102.7" y="255">äu</text>
<text x="105.4" y="255">ft,</text>
<text x="108.5" y="255">Bo</text>
<text x="111.3" y="255">dy</text>
<text x="114.1" y="255">pack-</text>
<text x="120.1" y="255">Me</text>
<text x="123.4" y="255">nü</text>
<text x="126.9" y="255">am S3)</text>
<text x="134.8" y="255">.</text>
<text x="22.3" y="258.4">• R</text>
<text x="25.8" y="258.4">ot</text>
<text x="28.7" y="258.4">be</text>
<text x="31.5" y="258.4">schrif</text>
<text x="37.5" y="258.4">tet</text>
<text x="40.6" y="258.4">e S3-</text>
<text x="46.3" y="258.4">Pins f</text>
<text x="52.2" y="258.4">rei</text>
<text x="55.8" y="258.4">lassen (PS</text>
<text x="67.2" y="258.4">RA</text>
<text x="70.1" y="258.4">M,</text>
<text x="73.4" y="258.4">Di</text>
<text x="75.8" y="258.4">spl</text>
<text x="78.9" y="258.4">ay</text>
<text x="81.6" y="258.4">-Rese</text>
<text x="87.7" y="258.4">t, BOOT</text>
<text x="96.3" y="258.4">, A</text>
<text x="99.2" y="258.4">kku, USB).</text>
</g>
<g font-size="2.1" fill="#333">
<text x="355" y="141.7">XLR-</text>
<text x="359.6" y="141.7">Buchs</text>
<text x="365.8" y="141.7">e (</text>
<text x="368.5" y="141.7">Mikrofon</text>
<text x="377.5" y="141.7">) +</text>
<text x="355" y="144.9">6,</text>
<text x="355" y="148.2">→</text>
<text x="356.9" y="144.9">35</text>
<text x="357.3" y="148.2">3,5-mm</text>
<text x="359.6" y="144.9">-mm-Buc</text>
<text x="365.4" y="148.2">-St</text>
<text x="368.3" y="148.2">ecker</text>
<text x="368.9" y="144.9">hs</text>
<text x="371.3" y="144.9">e (Kopfhöre</text>
<text x="374.6" y="148.2">4-pol.</text>
<text x="381.1" y="148.2">(C</text>
<text x="383.2" y="144.9">r)</text>
<text x="383.4" y="148.2">TIA)</text>
<text x="313" y="231.9">3,3 V</text>
<text x="313" y="235.7">GND</text>
<text x="313" y="239.6">I2C C</text>
<text x="318.4" y="239.6">od</text>
<text x="321" y="239.6">ec-</text>
<text x="324.2" y="239.6">Steue</text>
<text x="330.1" y="239.6">rung</text>
<text x="313" y="243.4">I2S-Takt</text>
<text x="321" y="243.4">e (WM89</text>
<text x="330.2" y="243.4">60</text>
<text x="333.4" y="243.4">→</text>
<text x="335.8" y="243.4">C5)</text>
<text x="313" y="247.2">I2S-D</text>
<text x="313" y="251.1">Ta</text>
<text x="315.2" y="251.1">ste</text>
<text x="318.3" y="251.1">n /</text>
<text x="318.5" y="247.2">aten</text>
<text x="321.6" y="251.1">Dr</text>
<text x="324" y="251.1">ehgeber</text>
<text x="333.3" y="251.1">1</text>
<text x="313" y="254.9">Dr</text>
<text x="315.4" y="254.9">ehgeber</text>
<text x="324.6" y="254.9">2</text>
<text x="313" y="258.8">UART</text>
<text x="319.1" y="258.8">S3 ↔</text>
<text x="324.8" y="258.8">C5</text>
<text x="363.8" y="267.4">=</text>
<text x="366.2" y="267.4">nicht</text>
<text x="372" y="267.4">an</text>
<text x="374.6" y="267.4">schlie</text>
<text x="380.5" y="267.4">ße</text>
<text x="383.1" y="267.4">n</text>
<text x="363.8" y="271.8">=</text>
<text x="366.2" y="271.8">Ve</text>
<text x="368.7" y="271.8">rbi</text>
<text x="371.5" y="271.8">ndung</text>
</g>
<text font-size="2.1" fill="#222" x="177.1" y="291.6">NR Intercom · Schaltplan Bodypack · Stand 12.11.2026 · Seite 1 / 15</text>
<g font-size="1.9" fill="#d11a1a">
<text x="71" y="106.2">3V3</text>
<text x="75.8" y="106.2">(vom</text>
<text x="81.9" y="106.2">S3</text>
<text x="84.6" y="106.2">, H</text>
<text x="87.6" y="106.2">2-5)</text>
<text x="205.8" y="118">3V3 (vom C5)</text>
<text x="97.1" y="224.4">3V3</text>
</g>
<g font-size="1.9" fill="#5b6b7a">
<text x="85.8" y="111.2">USB-C → P</text>
<text x="96.7" y="111.2">C (</text>
<text x="99.7" y="111.2">Strom +</text>
<text x="109.2" y="111.2">Fl</text>
<text x="111.2" y="111.2">ashen)</text>
<text x="201.1" y="134.9">USB-C → P</text>
<text x="212" y="134.9">C (</text>
<text x="215" y="134.9">Strom +</text>
<text x="224.5" y="134.9">Kons</text>
<text x="229.7" y="134.9">ole)</text>
</g>
<g font-size="1.9" fill="#7a3a3a">
<text x="83.1" y="124.2">Wavesh</text>
<text x="90.6" y="124.2">are</text>
<text x="94.3" y="124.2">1,91″</text>
<text x="99.9" y="124.2">· D</text>
<text x="102.6" y="124.2">isp</text>
<text x="105.3" y="124.2">lay</text>
<text x="108.8" y="124.2">+ Dre</text>
<text x="114.4" y="124.2">hgebe</text>
<text x="120.4" y="124.2">r</text>
<text x="312.5" y="121.2">Wa</text>
<text x="315.4" y="121.2">vesha</text>
<text x="321.1" y="121.2">re Aud</text>
<text x="327.4" y="121.2">io Board</text>
<text x="39.6" y="149.3">KY-040</text>
<text x="46.7" y="149.3">· li</text>
<text x="49" y="149.3">nks</text>
<text x="203.7" y="147.9">Fu</text>
<text x="205.9" y="147.9">nk</text>
<text x="208.9" y="147.9">+ Aud</text>
<text x="214.8" y="147.9">io ·</text>
<text x="218.4" y="147.9">IPEX-Ant</text>
<text x="226.4" y="147.9">enne</text>
<text x="38.8" y="193.7">KY-040 ·</text>
<text x="47.2" y="193.7">re</text>
<text x="49.1" y="193.7">cht</text>
<text x="52.1" y="193.7">s</text>
</g>
<g font-size="1.9" fill="#1d1d1f">
<text x="210.6" y="123.9">GND</text>
<text x="65" y="156.4">GND</text>
<text x="133.6" y="156.4">G</text>
<text x="135.2" y="156.4">ND gem</text>
<text x="143.7" y="156.4">ein</text>
<text x="147.1" y="156.4">sa</text>
<text x="149.5" y="156.4">m (S3</text>
<text x="156.4" y="156.4">↔</text>
<text x="158.7" y="156.4">C5</text>
<text x="161.5" y="156.4">)</text>
<text x="69.5" y="178.6">GN</text>
<text x="72.6" y="178.6">DH1</text>
</g>
<g font-size="1.9" fill="#7a3fc8">
<text x="280.3" y="134.3">SDA</text>
<text x="280.5" y="140.2">SCL</text>
</g>
<g font-size="1.9" fill="#0f8a46">
<text x="239.5" y="148.7">GP11</text>
<text x="64.6" y="160.9">GP11</text>
<text x="243.9" y="156.1">GP12</text>
<text x="64.6" y="165.3">GP12</text>
<text x="64.6" y="169.7">GP13</text>
</g>
<g font-size="1.9" fill="#8a5a00">
<text x="343.5" y="146.8">3</text>
<text x="344.9" y="146.8">,5</text>
<text x="347.6" y="146.8">mm</text>
</g>
<g font-size="1.9" fill="#555">
<text x="360" y="162.9">Mic dyna</text>
<text x="368.6" y="162.9">misch</text>
<text x="374.3" y="162.9">: m</text>
<text x="377.4" y="162.9">ic j</text>
<text x="380.1" y="162.9">ack</text>
<text x="384.1" y="162.9">30</text>
<text x="387.1" y="162.9">3</text>
</g>
<g font-size="1.9" fill="#0b9aa6">
<text x="67.5" y="174.2">GP14</text>
<text x="70.5" y="183">GP15-14</text>
<text x="89.7" y="228.9">DT → GP16 (H2</text>
<text x="105.7" y="228.9">-7)</text>
</g>
<g font-size="1.9" fill="#c2185b">
<text x="153.6" y="186">UART C</text>
<text x="161.4" y="186">5-T</text>
<text x="164.6" y="186">X (</text>
<text x="167.6" y="186">GP</text>
<text x="170.6" y="186">2)</text>
<text x="173.4" y="186">→ S3-</text>
<text x="179.2" y="186">RX</text>
<text x="182.8" y="186">(G</text>
<text x="185.3" y="186">PIO10)</text>
<text x="154.3" y="193.4">U</text>
<text x="155.8" y="193.4">AR</text>
<text x="158.7" y="193.4">T S3-TX</text>
<text x="167.3" y="193.4">(GPIO</text>
<text x="173.5" y="193.4">4)</text>
<text x="176.4" y="193.4">→ C5-</text>
<text x="182.2" y="193.4">RX</text>
<text x="185.9" y="193.4">(G</text>
<text x="188.3" y="193.4">P3</text>
<text x="191.1" y="193.4">)</text>
</g>
<g font-size="1.9" fill="#e07400">
<text x="244.7" y="193.4">DOUT →</text>
<text x="253.8" y="193.4">RXSDA</text>
<text x="245.9" y="208.2">T</text>
<text x="247.2" y="208.2">XS</text>
<text x="250.1" y="208.2">DA</text>
<text x="253.8" y="208.2">→</text>
<text x="256.1" y="208.2">DIN</text>
</g>
<g font-size="1.9" fill="#0a6fd6">
<text x="220.5" y="239.2">WS / LRCLK (v</text>
<text x="235.7" y="239.2">om WM8960)</text>
<text x="217.2" y="243.7">BCLK</text>
<text x="223.5" y="243.7">(Ta</text>
<text x="226.7" y="243.7">kt</text>
<text x="229.6" y="243.7">kommt vom WM8960)</text>
</g>
<g font-size="1.8" fill="#666">
<text x="75" y="125.5">H</text>
<text x="76" y="125.5">1-1</text>
<text x="125.1" y="125.5">H</text>
<text x="126.1" y="125.5">2-1</text>
<text x="302.9" y="122.5">1</text>
<text x="75" y="129.9">H</text>
<text x="76" y="129.9">1-2</text>
<text x="125.1" y="129.9">H</text>
<text x="126.1" y="129.9">2-2</text>
<text x="302.9" y="128.5">2</text>
<text x="75" y="134.4">H</text>
<text x="76" y="134.4">1-3</text>
<text x="125.1" y="134.4">H</text>
<text x="126.1" y="134.4">2-3</text>
<text x="302.9" y="134.4">3</text>
<text x="75" y="138.8">H</text>
<text x="75" y="143.2">H</text>
<text x="76" y="138.8">1-4</text>
<text x="76" y="143.2">1-5</text>
<text x="125.1" y="138.8">H</text>
<text x="125.1" y="143.2">H</text>
<text x="126.1" y="138.8">2-4</text>
<text x="126.1" y="143.2">2-5</text>
<text x="302.9" y="140.3">4</text>
<text x="75" y="147.7">H</text>
<text x="76" y="147.7">1-6</text>
<text x="125.1" y="147.7">H</text>
<text x="126.1" y="147.7">2-6</text>
<text x="302.9" y="146.2">5</text>
<text x="75" y="152.1">H</text>
<text x="76" y="152.1">1-7</text>
<text x="125.1" y="152.1">H</text>
<text x="126.1" y="152.1">2-7</text>
<text x="302.9" y="152.1">6</text>
<text x="75" y="156.5">H</text>
<text x="75" y="161">H</text>
<text x="76" y="156.5">1-8</text>
<text x="76" y="161">1-9</text>
<text x="125.1" y="156.5">H</text>
<text x="125.1" y="161">H</text>
<text x="126.1" y="156.5">2-8</text>
<text x="126.1" y="161">2-9</text>
<text x="302.9" y="158">7</text>
<text x="73.9" y="165.4">H1</text>
<text x="76" y="165.4">-10</text>
<text x="125.1" y="165.4">H</text>
<text x="126.1" y="165.4">2-10</text>
<text x="302.9" y="163.9">8</text>
<text x="73.9" y="169.8">H1</text>
<text x="76" y="169.8">-11</text>
<text x="125.1" y="169.8">H</text>
<text x="126.1" y="169.8">2-11</text>
<text x="302.9" y="169.8">9</text>
<text x="73.9" y="174.3">H1</text>
<text x="76" y="174.3">-12</text>
<text x="76" y="178.7">-13</text>
<text x="125.1" y="174.3">H</text>
<text x="125.1" y="178.7">H</text>
<text x="126.1" y="174.3">2-12</text>
<text x="126.1" y="178.7">2-13</text>
<text x="301.8" y="175.8">10</text>
<text x="73.9" y="183.2">H1</text>
<text x="125.1" y="183.2">H</text>
<text x="126.1" y="183.2">2-14</text>
<text x="301.8" y="181.7">11</text>
<text x="73.9" y="187.6">H1</text>
<text x="76" y="187.6">-15</text>
<text x="125.1" y="187.6">H</text>
<text x="126.1" y="187.6">2-15</text>
<text x="301.8" y="187.6">12</text>
<text x="73.9" y="192">H1</text>
<text x="73.9" y="196.5">H1</text>
<text x="76" y="192">-16</text>
<text x="76" y="196.5">-17</text>
<text x="125.1" y="192">H</text>
<text x="125.1" y="196.5">H</text>
<text x="126.1" y="192">2-16</text>
<text x="126.1" y="196.5">2-17</text>
<text x="301.8" y="193.5">13</text>
<text x="73.9" y="200.9">H1</text>
<text x="76" y="200.9">-18</text>
<text x="125.1" y="200.9">H</text>
<text x="126.1" y="200.9">2-18</text>
<text x="301.8" y="199.4">14</text>
<text x="73.9" y="205.3">H1</text>
<text x="73.9" y="209.8">H1</text>
<text x="76" y="205.3">-19</text>
<text x="76" y="209.8">-20</text>
<text x="125.1" y="205.3">H</text>
<text x="125.1" y="209.8">H</text>
<text x="126.1" y="205.3">2-19</text>
<text x="126.1" y="209.8">2-20</text>
<text x="301.8" y="205.3">15</text>
<text x="301.8" y="211.2">16</text>
</g>
<g font-size="1.8" fill="#555">
<text x="342.7" y="153.4">Bu</text>
<text x="343.7" y="155.7">WM8</text>
<text x="345" y="153.4">chs</text>
<text x="348" y="153.4">e a</text>
<text x="348.1" y="155.7">960</text>
<text x="350.7" y="153.4">m</text>
</g>
</svg>
